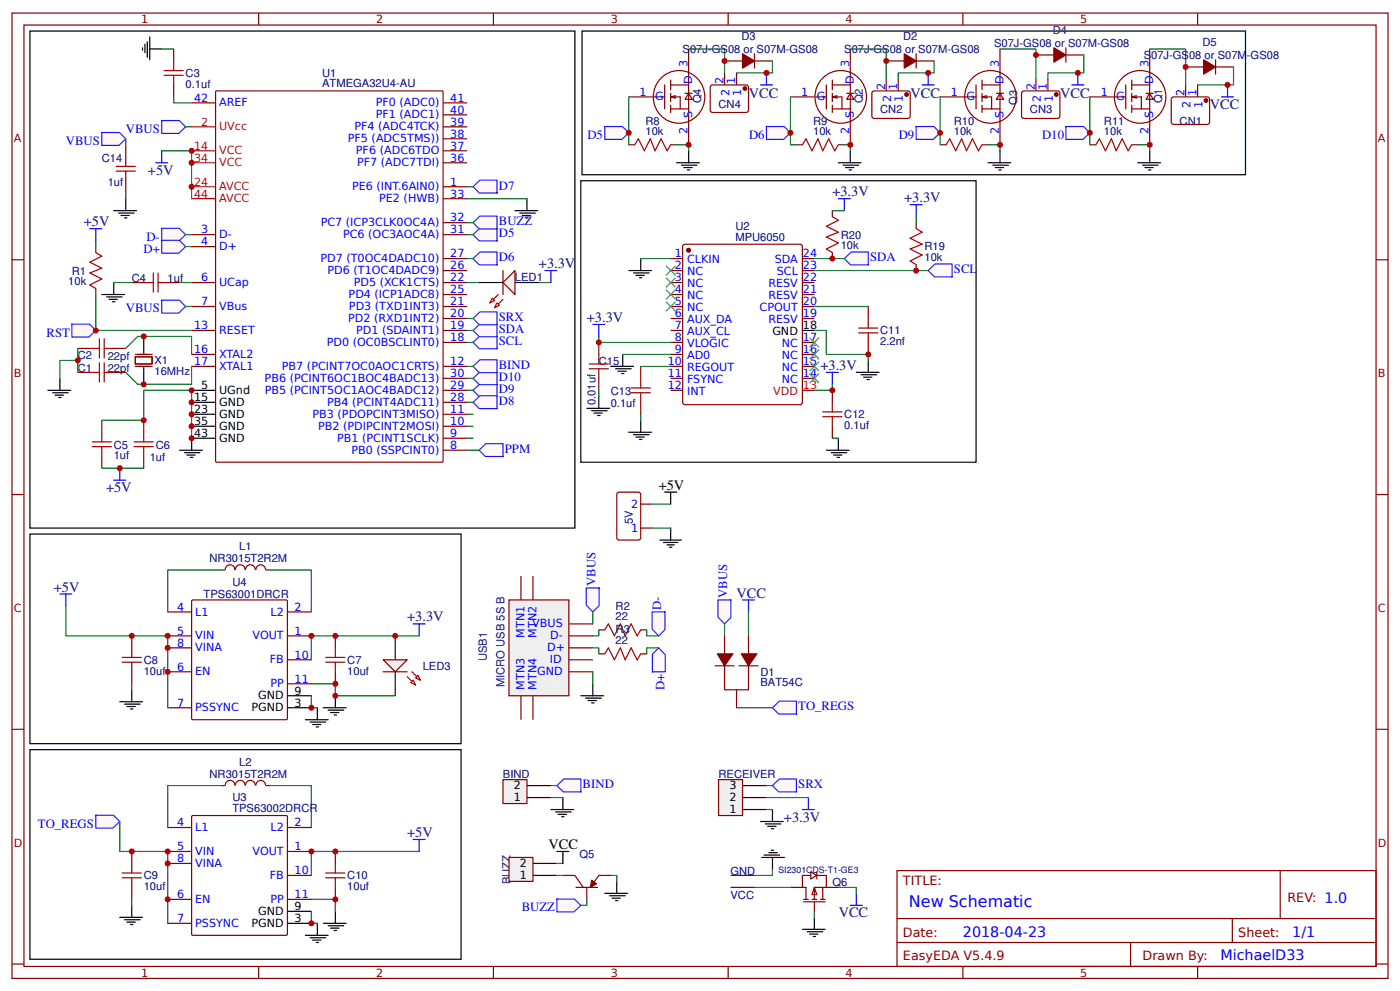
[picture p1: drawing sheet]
<svg xmlns="http://www.w3.org/2000/svg" width="309mm" height="219mm" viewBox="0 0 309 219" stroke-linecap="round" stroke-linejoin="round" font-family="sans-serif">
<g fill="none" stroke="#800" stroke-width=".26">
<path d="M2.6 2.9h304.1v213.2h-304.1zM5.3 5.5h298.7v208h-298.7zM57.1 2.9v2.6M109 2.9v2.6M160.9 2.9v2.6M212.7 2.9v2.6M264.6 2.9v2.6M42.3 22.7h5.3M47.7 20.2l.2-.1h49.7l.3 .1v81.6l-.1 .3h-49.9l-.2-.1zM97.9 22.7h5.3M97.9 36h5.3M97.9 33.3h5.3"/>
<path d="M97.9 30.7h5.3M97.9 28h5.3M97.9 25.4h5.3M2.6 57.4h2.7M21.2 54.5v1.3M42.3 54.5h5.3M42.3 51.8h5.3M97.9 51.8h5.3M97.9 41.2h5.3M97.9 57.1h5.3M97.9 59.8h5.3M97.9 49.2h5.3"/>
<path d="M97.9 43.9h5.3M304 57.4h2.7M17.2 77h2.6M21.2 63.7v1.4M25.1 77h2.7M42.3 78.3h5.3M42.3 67.7h5.3M42.3 62.4h5.3M42.3 73h5.3M97.9 67.7h5.3M97.9 62.4h5.3M97.9 73h5.3"/>
<path d="M97.9 65.1h5.3M97.9 70.4h5.3M97.9 75.6h5.3M17.2 82.3h2.6M25.1 82.3h2.7M42.3 80.9h5.3M97.9 80.9h5.3M97.9 83.6h5.3M97.9 86.2h5.3M97.9 88.9h5.3M97.9 91.5h5.3M97.9 94.2h5.3"/>
<path d="M97.9 96.8h5.3M97.9 99.5h5.3M2.6 109.2h2.7M304 109.2h2.7M2.6 161.1h2.7M304 161.1h2.7M198.2 192.3h105.8v21.2h-105.8zM282.8 192.3v10.6M2.6 213h2.7M57.1 213.5v2.6M109 213.5v2.6M160.9 213.5v2.6"/>
<path d="M198.2 202.9h105.8M198.2 208.2h105.8M212.7 213.5v2.6M249.8 208.2v5.3M264.6 213.5v2.6M272.3 202.9v5.3M304 213h2.7"/>
</g>
<path d="M42.3 36h5.3M42.3 33.3h5.3M42.3 28h5.3M42.3 43.9h5.3M42.3 41.2h5.3" fill="none" stroke="#f00" stroke-width=".26"/>
<path d="M42.3 86.2h5.3M42.3 96.8h5.3M42.3 94.2h5.3M42.3 88.9h5.3M42.3 91.5h5.3" fill="none" stroke="#000" stroke-width=".26"/>
<path d="M21.2 55.8l1.3 .8-2.7 1.3 2.7 1.3-2.7 1.1 2.7 1.3-2.7 1.3 1.4 .8M19.8 77h2.2M22 74.9v4.2M23 74.9v4.2M23 77h2.1M19.8 82.3h2.2M22 80.1v4.3M23 82.3h2.1M23 80.1v4.3" fill="none" stroke="#a00000" stroke-width=".26"/>
<path d="M15.8 71.6h4l1.4 1.4-1.6 1.5h-3.7z" fill="#fff7f8" stroke="#430aff" stroke-width=".26"/>
<path d="M35.7 10.8h2.7M35.7 33.3h6.6v10.6M38.4 21.4v1.3h3.9M21.2 53.2v1.3M17.2 77v2.6h-4v4M21.2 65.1v7.9h21.1M25.1 62.4h4M27.8 77l2.6-2.7h11.9v4M39.7 62.4h2.6M22.5 92.8h9.2v-6.6h10.6v10.6M42.3 80.9v4h-11.9l-2.6-2.6" fill="none" stroke="#080" stroke-width=".26"/>
<g fill="none" stroke="#000" stroke-width=".26">
<path d="M31.5 10.6v.5M32 9.8v1.8M32.5 9.2v3.5M33.1 10.8h2.6M33.1 8.2v5M22.5 65.1h5M23.5 65.6h3.5M24.1 66.1h1.8M24.9 66.6h.5M25.1 62.4v2.7M10.6 86.2h5M11.6 86.8h3.5"/>
<path d="M12.2 87.3h1.8M13 87.8h.5M13.2 83.6v2.6M39.7 99.5h5M40.7 100h3.5M42.3 96.8v2.7M41.3 100.5h1.8M42.1 101h.5"/>
</g>
<path d="M36.2 16.6h4.3M36.2 15.6h4.3M38.4 13.5v2.1M38.4 16.6v2.2M31.7 62.4h2.2M33.9 60.3v4.2M34.9 60.3v4.2M34.9 62.4h2.1" fill="none" stroke="#a00000" stroke-width=".26"/>
<path d="M38.4 10.8v2.7M38.4 18.8v2.6M29.1 62.4h2.6M37 62.4h2.7" fill="none" stroke="#800" stroke-width=".26"/>
<g fill="#fff7f8" stroke="#430aff" stroke-width=".26">
<path d="M35.7 50.4h3.9l1.4 1.4-1.5 1.5h-3.8z"/>
<path d="M35.7 53.1h3.9l1.4 1.4-1.5 1.4h-3.8z"/>
</g>
<path d="M41 54.5h1.3M41 51.8h1.3" fill="none" stroke="#080" stroke-width=".26"/>
<g fill="#fff7f8" stroke="#430aff" stroke-width=".26">
<path d="M104.5 86.2l1.5-1.4h3.8l.1 2.8h-4z"/>
<path d="M104.5 83.6l1.5-1.5h3.8l.1 2.9h-4z"/>
<path d="M104.5 80.9l1.5-1.4h3.8l.1 2.8h-4z"/>
<path d="M104.5 75.6l1.5-1.4h3.8l.1 2.8h-4z"/>
<path d="M104.5 73l1.5-1.5h3.8l.1 2.9h-4z"/>
<path d="M104.5 70.4l1.5-1.5h3.8l.1 2.8h-4z"/>
<path d="M104.5 57.1l1.5-1.4h3.8l.1 2.8h-4z"/>
<path d="M104.5 51.8l1.5-1.4h3.8l.1 2.8h-4z"/>
</g>
<g fill="none" stroke="#080" stroke-width=".26">
<path d="M103.2 57.1h1.3M103.2 51.8h1.3M103.2 41.2h1.3M103.2 62.4h2.6M103.2 70.4h1.3M103.2 73h1.3M103.2 75.6h1.3M119.1 62.4h2.6M103.2 80.9h1.3M103.2 83.6h1.3M103.2 86.2h1.3M103.2 88.9h1.3"/>
<path d="M103.2 91.5h1.3M103.2 94.2h1.3M103.2 96.8h1.3M22.5 103.4h9.2"/>
</g>
<path d="M20.4 97.6h4.2M20.4 98.7h4.2M22.5 95.5v2.1M22.5 98.7v2.1M29.6 97.6h4.3M29.6 98.7h4.3M31.7 95.5v2.1M31.7 98.7v2.1" fill="none" stroke="#a00000" stroke-width=".26"/>
<path d="M22.5 92.8v2.7M31.7 92.8v2.7M22.5 100.8v2.6M31.7 100.8v2.6" fill="none" stroke="#800" stroke-width=".26"/>
<path d="M35.7 66.3h3.9l1.4 1.4-1.5 1.5h-3.8z" fill="#fff7f8" stroke="#430aff" stroke-width=".26"/>
<path d="M41 67.7h1.3" fill="none" stroke="#080" stroke-width=".26"/>
<path d="M35.7 26.6h3.9l1.4 1.4-1.5 1.5h-3.8z" fill="#fff7f8" stroke="#430aff" stroke-width=".26"/>
<path d="M41 28h1.3" fill="none" stroke="#080" stroke-width=".26"/>
<path d="M25.7 36.8h4.2M25.7 37.8h4.2M27.8 34.6v2.2M27.8 37.8v2.1" fill="none" stroke="#a00000" stroke-width=".26"/>
<path d="M27.8 32v2.6M27.8 39.9v2.7" fill="none" stroke="#800" stroke-width=".26"/>
<path d="M22.4 29.3h4l1.4 1.4-1.5 1.4h-3.8z" fill="#fff7f8" stroke="#430aff" stroke-width=".26"/>
<g fill="none" stroke="#000" stroke-width=".26">
<path d="M6.6 6.9h120.4v109.8h-120.4zM25.1 46.5h5.1M26.2 47.1h3.4M26.7 47.6h1.9M27.5 48.1h.5M27.8 43.9v2.6M113.8 46.5h5M114.8 47.1h3.5M115.4 47.6h1.8M116.2 48.1h.5M116.4 43.9v2.6M31.7 74.3v3.7"/>
<path d="M31.7 81.2v3.7"/>
</g>
<path d="M27.8 30.7v1.3M27.8 42.6v1.3M103.2 43.9h13.2" fill="none" stroke="#080" stroke-width=".26"/>
<path d="M29.9 78.8h3.7v1.6h-3.7zM29.9 78.3h3.7M29.9 80.9h3.7" fill="none" stroke="#800" stroke-width=".26"/>
<path d="M104.5 41.2l1.5-1.4h3.8l.1 2.8h-4z" fill="#fff7f8" stroke="#430aff" stroke-width=".26"/>
<circle cx="152.1" cy="55.3" r=".4" fill="#800" stroke="#800" stroke-width=".26"/>
<g fill="none" stroke="#800" stroke-width=".26">
<path d="M148.2 57.1h2.6M148.2 59.8h2.6M151.1 54l25.6-.1 .5 .3 .1 34.7-.3 .4-25.7 .1-.4-.3-.1-34.6zM177.3 57.1h2.6M177.3 59.8h2.6M148.2 62.4h2.6M148.2 65.1h2.6M148.2 67.7h2.6M148.2 70.4h2.6M148.2 73h2.6M148.2 75.6h2.6M148.2 78.3h2.6"/>
<path d="M177.3 62.4h2.6M177.3 65.1h2.6M177.3 67.7h2.6M177.3 70.4h2.6M177.3 75.6h2.6M177.3 78.3h2.6M148.2 80.9h2.6M148.2 83.6h2.6M148.2 86.2h2.6M177.3 80.9h2.6M177.3 83.6h2.6"/>
</g>
<path d="M177.3 86.2h2.6" fill="none" stroke="#f00" stroke-width=".26"/>
<path d="M177.3 73h2.6" fill="none" stroke="#000" stroke-width=".26"/>
<path d="M178.9 79.9l2.1 2.1zM181 79.9l-2.1 2.1z" fill="#000" stroke="#3c3" stroke-width=".26"/>
<g fill="#fff7f8" stroke="#430aff" stroke-width=".26">
<path d="M186.5 57.1l1.6-1.4h3.7l.1 2.8h-4z"/>
<path d="M205.1 59.8l1.5-1.5h3.7l.1 2.9h-4z"/>
</g>
<g fill="none" stroke="#a00000" stroke-width=".26">
<path d="M183.9 47.9l1.3 .8-2.6 1.3 2.6 1.3-2.6 1.1 2.6 1.3-2.6 1.3 1.3 .8M202.4 50.5l1.3 .8-2.6 1.3 2.6 1.3-2.6 1.1 2.6 1.3-2.6 1.4 1.3 .7M132.3 78.3v2.1M189.7 73.5h4.2M189.7 72.5h4.2M191.8 70.4v2.1M191.8 73.5v2.1M130.2 81.5h4.2M130.2 80.4h4.2M132.3 81.5v2.1M139.4 85.7h4.3M139.4 86.8h4.3"/>
<path d="M141.6 83.6v2.1M141.6 86.8v2.1M181.8 92h4.2M181.8 91h4.2M183.9 88.9v2.1M183.9 92v2.2M27 146.3h4.2M27 145.2h4.2M29.1 143.1v2.1M29.1 146.3v2.1M72 146.3h4.2M72 145.2h4.2"/>
<path d="M74.1 143.1v2.1M74.1 146.3v2.1"/>
</g>
<g fill="none" stroke="#800" stroke-width=".26">
<path d="M183.9 46.5v1.4M183.9 55.8v1.3M202.4 49.2v1.3M202.4 58.4v1.4M132.3 75.6v2.7M191.8 67.7v2.7M191.8 75.6v2.7M132.3 83.6v2.6M141.6 80.9v2.7M141.6 88.9v2.6M183.9 86.2v2.7M183.9 94.2v2.6"/>
<path d="M37 135.2h5.3M42.4 132.7l.2-.2h20.6l.3 .2v26l-.1 .3h-20.8l-.2-.1zM48.9 125.9h.8M49.8 125.9a1.06 1.06 0 0 1 1-1.1 1.06 1.06 0 0 1 1.1 1.1M52 125.9a1.06 1.06 0 0 1 1.1-1.1 1.06 1.06 0 0 1 1 1.1M54.3 125.9a1.06 1.06 0 0 1 1-1.1 1.06 1.06 0 0 1 1.1 1.1M56.5 125.9a1.06 1.06 0 0 1 1.1-1.1 1.06 1.06 0 0 1 1.1 1.1M58.7 125.9h.8M63.5 135.2h5.3M29.1 140.5v2.6M29.1 148.4v2.7M37 140.5h5.3"/>
<path d="M37 148.4h5.3M37 156.3h5.3M37 143.1h5.3M63.5 140.5h5.3M63.5 145.8h5.3M63.5 151.1h5.3M74.1 140.5v2.6M74.1 148.4v2.7"/>
</g>
<g fill="none" stroke="#000" stroke-width=".26">
<path d="M128.3 39.9h87.3v62.2h-87.3zM138.9 59.8h5M141.6 57.1v2.7M137.6 78.3v2.6M140 60.3h3.4M140.5 60.8h1.8M141.3 61.4h.5M191.8 79.6v2.7M129.6 90.2h5.1M130.7 90.7h3.4M131.2 91.3h1.9M132 91.8h.6"/>
<path d="M132.3 87.6v2.6M134.9 80.9h5.1M136 81.5h3.4M136.5 82h1.9M137.3 82.5h.5M138.9 95.5h5M140 96h3.4M140.5 96.5h1.8M141.3 97.1h.5M141.6 92.8v2.7M182.6 99.5h5M183.6 100h3.5"/>
<path d="M185.2 96.8v2.7M189.2 82.3h5M190.2 82.8h3.5M190.8 83.3h1.8M191.6 83.8h.5M6.6 118h95.3v46.3h-95.3zM184.1 100.5h1.9M184.9 101h.6M26.5 155h5M27.5 155.5h3.5M28 156.1h1.9M28.8 156.6h.6"/>
<path d="M29.1 152.4v2.6M63.5 156.3h5.3M63.5 153.7h5.3M67.5 159h5M68.5 159.5h3.5M70.1 156.3v2.7M71.4 156.3h5.1M72.5 156.9h3.4M73 157.4h1.9M73.8 157.9h.5M74.1 153.7v2.6M87.3 140.5v5.3"/>
<path d="M87.3 148.4v5.3M69.1 160h1.8M69.8 160.6h.6"/>
</g>
<g fill="none" stroke="#080" stroke-width=".26">
<path d="M141.6 57.1h6.6M179.9 57.1h6.6M179.9 59.8h25.2M183.9 46.5h2.6M202.4 47.9v1.3M132.3 74.3v1.3h15.9M137.6 78.3h10.6M179.9 73h2.7v5.3h9.2v1.3M179.9 67.7h11.9M132.3 86.2v1.4M141.6 80.9h6.6M141.6 91.5v1.3"/>
<path d="M183.9 84.9v1.3h-4M183.9 96.8h1.3M48.9 125.9h-11.9v9.3M59.5 125.9h9.3v9.3M29.1 140.5h7.9v15.8M29.1 151.1v1.3M68.8 153.7v2.6h1.3M68.8 151.1h5.3v2.6h13.2M92.6 140.5h-23.8v5.3"/>
</g>
<path d="M185.2 43.9h2.7M186.5 43.9v2.6M201.1 45.2h2.6M202.4 45.2v2.7M131 71.7h2.6M132.3 71.7v2.6M182.6 82.3h2.6M183.9 82.3v2.6M91.3 137.8h2.6M92.6 137.8v2.7" fill="none" stroke="#00f" stroke-width=".26"/>
<g fill="#000" stroke="#3c3" stroke-width=".26">
<path d="M147.1 58.7l2.1 2.1zM149.2 58.7l-2.1 2.1z"/>
<path d="M147.1 61.4l2.1 2.1zM149.2 61.4l-2.1 2.1z"/>
<path d="M147.1 64l2.1 2.1zM149.2 64l-2.1 2.1z"/>
<path d="M147.1 66.6l2.1 2.2zM147.1 68.8l2.1-2.2z"/>
<path d="M178.9 77.2l2.1 2.1zM181 77.2l-2.1 2.1z"/>
<path d="M178.9 74.6l2.1 2.1zM178.9 76.7l2.1-2.1z"/>
<path d="M178.9 82.5l2.1 2.1zM181 82.5l-2.1 2.1z"/>
</g>
<path d="M84.7 145.8h5.3l-2.7 2.6z" fill="#efefef" stroke="#800" stroke-width=".26"/>
<path d="M90 149.5l1.8 1.8M91 148.4l1.9 1.9" fill="none" stroke="#f00" stroke-width=".26"/>
<g fill="#efefef" stroke="#f00" stroke-width=".26">
<path d="M91.3 150.3l.5 1-1-.5z"/>
<path d="M91.8 149.7l.5-.5 .6 1.1z"/>
</g>
<g fill="none" stroke="#800" stroke-width=".26">
<path d="M84.7 148.4h5.3M51.9 173.5a1.06 1.06 0 0 0-1.1-1.1 1.06 1.06 0 0 0-1 1.1h-.9M52 173.5a1.06 1.06 0 0 1 1.1-1.1 1.06 1.06 0 0 1 1 1.1M54.3 173.5a1.06 1.06 0 0 1 1-1.1 1.06 1.06 0 0 1 1.1 1.1M56.5 173.5a1.06 1.06 0 0 1 1.1-1.1 1.06 1.06 0 0 1 1.1 1.1M58.7 173.5h.8M29.1 188.1v2.6M29.1 196v2.7M37 188.1h5.3M37 182.8h5.3M37 198.7h5.3M37 190.7h5.3"/>
<path d="M42.4 180.3l.2-.1h20.6l.3 .1v26l-.1 .3h-20.8l-.2-.1zM63.5 188.1h5.3M63.5 182.8h5.3M63.5 198.7h5.3M63.5 193.4h5.3M74.1 188.1v2.6M74.1 196v2.7M37 204h5.3"/>
</g>
<path d="M14.6 133.9v6.6h14.5M48.9 173.5h-11.9v9.3M59.5 173.5h9.3v9.3M26.5 188.1h10.5v15.9M29.1 198.7v1.3M68.8 198.7h5.3v2.6M92.6 188.1h-23.8v5.3M68.8 201.3v2.7h1.3" fill="none" stroke="#080" stroke-width=".26"/>
<g fill="none" stroke="#000" stroke-width=".26">
<path d="M6.6 165.6h95.3v46.3h-95.3zM29.1 200v2.6M26.5 202.6h5M27.5 203.2h3.5M28 203.7h1.9M28.8 204.2h.6M63.5 204h5.3M63.5 201.3h5.3M67.5 206.6h5M68.5 207.1h3.5M69.1 207.7h1.8M69.8 208.2h.6"/>
<path d="M70.1 204v2.6M71.4 204h5.1M72.5 204.5h3.4M73 205h1.9M73.8 205.6h.5M74.1 201.3v2.7"/>
</g>
<path d="M27 193.9h4.2M27 192.9h4.2M29.1 190.7v2.2M29.1 193.9v2.1M72 193.9h4.2M72 192.9h4.2M74.1 190.7v2.2M74.1 193.9v2.1" fill="none" stroke="#a00000" stroke-width=".26"/>
<path d="M13.2 131.2h2.7M14.6 131.2v2.7M91.3 185.4h2.6M92.6 185.4v2.7" fill="none" stroke="#00f" stroke-width=".26"/>
<path d="M112.4 132.5h13.3v21.2h-13.3z" fill="#efefef" stroke="#800" stroke-width=".26"/>
<path d="M115.1 127.2v5.3M117.7 127.2v5.3M125.7 137.8h5.3M115.1 153.7v5.3M117.7 153.7v5.3M125.7 148.4h5.3M125.7 140.5h5.3M125.7 143.1h5.3M125.7 145.8h5.3" fill="none" stroke="#800" stroke-width=".26"/>
<path d="M131 135.2v2.6M132.3 139.1v1.4h-1.3M131 143.1h1.3v1.3M131 148.4v2.7" fill="none" stroke="#080" stroke-width=".26"/>
<path d="M128.3 153.7h5M129.4 154.2h3.4M129.9 154.8h1.9M130.7 155.3h.5M131 151.1v2.6" fill="none" stroke="#000" stroke-width=".26"/>
<g fill="#fff7f8" stroke="#430aff" stroke-width=".26">
<path d="M144.1 144.5l1.4-1.4 1.5 1.5v3.8l-2.9 .1z"/>
<path d="M144.1 135.2l2.8-.1v4l-1.4 1.4-1.4-1.6z"/>
</g>
<path d="M142.9 139.1v1.4h2.6M145.5 143.1h-2.6v1.3" fill="none" stroke="#080" stroke-width=".26"/>
<g fill="#fff7f8" stroke="#430aff" stroke-width=".26">
<path d="M129.5 129.9l2.9-.1v4l-1.4 1.4-1.5-1.5z"/>
<path d="M123 198.6h3.9l1.4 1.4-1.5 1.5h-3.8z"/>
</g>
<path d="M133.6 197.4h5M134.7 197.9h3.4M135.2 198.4h1.9M136 198.9h.5M136.3 194.7v2.7" fill="none" stroke="#000" stroke-width=".26"/>
<path d="M112.4 189.4h5.3v5.3h-5.3z" fill="#efefef" stroke="#800" stroke-width=".26"/>
<path d="M117.7 193.4h5.3M117.7 190.7h5.3" fill="none" stroke="#000" stroke-width=".26"/>
<path d="M123 193.4h1.4M123 190.7h1.4M129.6 198.7v1.3h-1.3M134.9 193.4h1.4v1.3" fill="none" stroke="#080" stroke-width=".26"/>
<path d="M158.7 172.2h5.3v8h-5.3z" fill="#efefef" stroke="#800" stroke-width=".26"/>
<path d="M164 173.5h5.3M164 178.8h5.3M164 176.2h5.3M170.7 178.8v2.7M168 181.5h5M169.1 182h3.4M169.6 182.5h1.8M170.4 183.1h.5" fill="none" stroke="#000" stroke-width=".26"/>
<path d="M177.3 178.8h2.6M178.6 176.2v2.6" fill="none" stroke="#00f" stroke-width=".26"/>
<path d="M169.3 178.8h1.4M169.3 176.2h9.3M169.3 173.5h1.4" fill="none" stroke="#080" stroke-width=".26"/>
<path d="M111.1 172.2h5.3v5.3h-5.3z" fill="#efefef" stroke="#800" stroke-width=".26"/>
<path d="M116.4 176.2h5.3M116.4 173.5h5.3M121.7 178.8h5M122.8 179.4h3.4M123.3 179.9h1.8M124.4 176.2v2.6M124.1 180.4h.5" fill="none" stroke="#000" stroke-width=".26"/>
<path d="M121.7 176.2h2.7" fill="none" stroke="#080" stroke-width=".26"/>
<path d="M123 173.5l1.6-1.4h3.7l.1 2.8h-4z" fill="#fff7f8" stroke="#430aff" stroke-width=".26"/>
<path d="M121.7 173.5h1.3" fill="none" stroke="#080" stroke-width=".26"/>
<path d="M128.6 6.9h146.6v31.7h-146.6z" fill="none" stroke="#000" stroke-width=".26"/>
<g fill="none" stroke="#800" stroke-width=".26">
<path d="M146 17.3a5.7 5.7 0 0 1 8.1 .1 5.7 5.7 0 0 1 0 8 5.7 5.7 0 0 1-8.1 .1 5.9 5.9 0 0 1 0-8.2zM146.8 18.8v5.3M148.2 17.7v2.1M148.2 18.8h3.9M152.1 10.8v21.2M181.7 17.3a5.7 5.7 0 0 1 8.1 .1 5.7 5.7 0 0 1 0 8 5.7 5.7 0 0 1-8.1 .1 5.9 5.9 0 0 1 0-8.2zM182.6 18.8v5.3M183.9 18.8h4M183.9 17.7v2.1M187.9 10.8v21.2M214.8 17.3a5.7 5.7 0 0 1 8 .1 5.7 5.7 0 0 1 0 8 5.7 5.7 0 0 1-8 .1 5.9 5.9 0 0 1 0-8.2zM215.6 18.8v5.3"/>
<path d="M217 18.8h3.9M217 17.7v2.1M220.9 10.8v21.2M247.9 17.3a5.7 5.7 0 0 1 8 .1 5.7 5.7 0 0 1 0 8 5.7 5.7 0 0 1-8 .1 5.9 5.9 0 0 1 0-8.2zM248.7 18.8v5.3M250 18.8h4M250 17.7v2.1M254 10.8v21.2M138.9 21.4h5.3M144.5 21.4h2.3M148.2 20.6v1.9M148.2 23.3v1.5"/>
<path d="M148.2 24.1h3.9M149.2 21.7l-1-.3h2.1v2.7M149.2 21.1l-1 .3M151.3 20.6h1.6M152.1 20.6l.8 1.3h-1.6zM174.6 21.4h5.3M180.2 21.4h2.4M183.9 24.1h4M183.9 20.6v1.9M183.9 23.3v1.5M184.9 21.7l-1-.3h2.1v2.7M184.9 21.1l-1 .3"/>
<path d="M187.1 20.6h1.5M187.9 20.6l.7 1.3h-1.5zM207.7 21.4h5.3M213.3 21.4h2.3M217 24.1h3.9M217 20.6v1.9M217 23.3v1.5M218 21.7l-1-.3h2.1v2.7M218 21.1l-1 .3M220.1 20.6h1.6M220.9 20.6l.8 1.3h-1.6zM240.8 21.4h5.3"/>
<path d="M246.3 21.4h2.4M250 24.1h4M250 20.6v1.9M250 23.3v1.5M251.1 21.7l-1.1-.3h2.1v2.7M251.1 21.1l-1.1 .3M253.2 20.6h1.6M254 20.6l.8 1.3h-1.6z"/>
</g>
<g fill="#fff7f8" stroke="#430aff" stroke-width=".26">
<path d="M133.5 28h4l1.4 1.3-1.5 1.5h-3.8z"/>
<path d="M169.3 28h3.9l1.4 1.3-1.5 1.5h-3.8z"/>
</g>
<path d="M209 32l.8-1.3 1.3 2.6 1.4-2.6 1 2.6 1.3-2.6 1.4 2.6 .8-1.3" fill="none" stroke="#a00000" stroke-width=".26"/>
<path d="M207.7 32h1.3M217 32h1.3" fill="none" stroke="#800" stroke-width=".26"/>
<path d="M202.3 28h4l1.4 1.3-1.5 1.5h-3.8z" fill="#fff7f8" stroke="#430aff" stroke-width=".26"/>
<path d="M140.2 32l.8-1.3 1.3 2.6 1.4-2.6 1 2.6 1.3-2.6 1.4 2.6 .8-1.3M177.3 32l.8-1.3 1.3 2.6 1.3-2.6 1.1 2.6 1.3-2.6 1.3 2.6 .8-1.3M242.1 32l.8-1.3 1.3 2.6 1.3-2.6 1.1 2.6 1.3-2.6 1.3 2.6 .8-1.3" fill="none" stroke="#a00000" stroke-width=".26"/>
<path d="M138.9 32h1.3M148.2 32h1.3M175.9 32h1.4M185.2 32h1.3M240.8 32h1.3M250 32h1.4" fill="none" stroke="#800" stroke-width=".26"/>
<g fill="none" stroke="#000" stroke-width=".26">
<path d="M149.5 36h5M150.5 36.5h3.5M151.1 37h1.8M151.9 37.5h.5M152.1 33.3v2.7M185.2 36h5M186.3 36.5h3.4M186.8 37h1.8M187.6 37.5h.5M187.9 33.3v2.7M218.3 36h5M219.3 36.5h3.5"/>
<path d="M219.9 37h1.8M220.7 37.5h.5M220.9 33.3v2.7M251.4 36h5M252.4 36.5h3.5M252.9 37h1.9M253.7 37.5h.6M254 33.3v2.7"/>
</g>
<path d="M138.9 21.4v10.6M149.5 32h2.6v1.3M174.6 21.4v10.6h1.3M186.5 32h1.4v1.3M207.7 21.4v10.6M218.3 32h2.6v1.3M240.8 21.4v10.6M251.4 32h2.6v1.3" fill="none" stroke="#080" stroke-width=".26"/>
<path d="M235.4 28h4l1.4 1.3-1.6 1.5h-3.7z" fill="#fff7f8" stroke="#430aff" stroke-width=".26"/>
<path d="M168 18.8h2.7M169.3 16.1v2.7M203.7 18.8h2.7M205.1 16.1v2.7M236.8 18.8h2.6M238.1 16.1v2.7M271.2 18.8v2.6M269.9 21.4h2.6" fill="none" stroke="#00f" stroke-width=".26"/>
<path d="M157.2 18.8h7.9l.3 .5-.1 5.3-.5 .2h-7.6l-.3-.5v-5zM160.1 16.1v2.7M162.7 16.1v2.7M195.8 17.4v2.7M198.4 17.4v2.7M228.9 17.4v2.7M231.5 17.4v2.7M261.9 18.8v2.6M264.6 18.8v2.6M192.7 20.3l.4-.2 7.7 .1 .3 .4-.1 5.3-.4 .3-7.7-.1-.3-.5zM225.8 20.3l.4-.2 7.7 .1 .3 .4-.1 5.3-.5 .3-7.6-.1-.3-.5zM258.8 21.7l.5-.3 7.7 .1 .2 .4v5.3l-.5 .3-7.7-.1-.2-.4z" fill="none" stroke="#800" stroke-width=".26"/>
<g fill="#800" stroke="#800" stroke-width=".26">
<circle cx="164.6" cy="19.6" r=".4"/>
<circle cx="200.3" cy="20.9" r=".4"/>
<circle cx="233.4" cy="20.9" r=".4"/>
<circle cx="266.4" cy="22.2" r=".4"/>
</g>
<path d="M152.1 10.8h8v5.3M170.7 13.5v2.6h-8M187.9 10.8h7.9v6.6M206.4 13.5v2.6h-8v1.3M220.9 10.8h8v6.6M239.4 12.1v4h-7.9v1.3M254 10.8h7.9v8M272.5 14.8v4h-7.9" fill="none" stroke="#080" stroke-width=".26"/>
<path d="M170.7 156.3l1.5-1.4h3.7l.1 2.8h-4z" fill="#fff7f8" stroke="#430aff" stroke-width=".26"/>
<path d="M162.7 156.3h8" fill="none" stroke="#080" stroke-width=".26"/>
<path d="M164 132.5h2.7M165.4 132.5v2.7" fill="none" stroke="#00f" stroke-width=".26"/>
<path d="M158.6 132.5h2.9v3.9l-1.4 1.4-1.5-1.5z" fill="#fff7f8" stroke="#430aff" stroke-width=".26"/>
<path d="M160.1 137.8v2.7M165.4 135.2v5.3" fill="none" stroke="#080" stroke-width=".26"/>
<path d="M158 147.1h4.2M160.1 147.1v5.3h5.3v-5.3M160.1 140.5v3.9M162.7 152.4v3.9M163.2 147.1h4.3M165.4 140.5v3.9M124.4 193.4h2.6l1.9 2.6M127.3 196h4.7M129.6 196v2.7M134.9 193.4h-2.6l-1.3 1.8" fill="none" stroke="#800" stroke-width=".26"/>
<g fill="#800" stroke="#800" stroke-width=".26">
<path d="M163.8 144.4h3.4l-1.8 2.7z"/>
<path d="M158.5 144.4h3.4l-1.8 2.7z"/>
<path d="M130.7 194.4l1.1 .8-1.4 .8z"/>
</g>
<path d="M105.8 62.4h5.3M113.8 62.4h5.3" fill="none" stroke="#000" stroke-width=".26"/>
<path d="M111.1 62.4l2.7-2.6v5.3z" fill="#efefef" stroke="#800" stroke-width=".26"/>
<path d="M110.1 65.1l-1.9 1.8M111.1 66.1l-1.8 1.9" fill="none" stroke="#f00" stroke-width=".26"/>
<g fill="#efefef" stroke="#f00" stroke-width=".26">
<path d="M108.7 65.9l.6 .5-1.1 .5z"/>
<path d="M109.8 66.9l.5 .5-1 .6z"/>
</g>
<path d="M111.1 59.8v5.3" fill="none" stroke="#800" stroke-width=".26"/>
<path d="M21.1 180.1h4l1.4 1.4-1.6 1.4h-3.7z" fill="#fff7f8" stroke="#430aff" stroke-width=".26"/>
<path d="M17.2 79.6v2.7M26.5 181.5v6.6M170.7 192.1v1.3h-4" fill="none" stroke="#080" stroke-width=".26"/>
<path d="M120.4 59.8h2.6M121.7 59.8v2.6M187.9 200h2.6M189.2 197.4v2.6" fill="none" stroke="#00f" stroke-width=".26"/>
<path d="M168.3 189.4h5M168.8 188.9h3.4M169.9 188.4h1.8M170.4 187.8h.5M170.7 189.4v2.7" fill="none" stroke="#000" stroke-width=".26"/>
<g fill="#fff7f8" stroke="#430aff" stroke-width=".26">
<path d="M104.5 88.9l1.5-1.5h3.8l.1 2.9h-4z"/>
<path d="M104.5 49.2l1.5-1.5h3.8l.1 2.9h-4z"/>
</g>
<path d="M103.2 49.2h1.3" fill="none" stroke="#080" stroke-width=".26"/>
<path d="M105.8 99.5l1.6-1.5h3.7l.1 2.8h-4z" fill="#fff7f8" stroke="#430aff" stroke-width=".26"/>
<path d="M103.2 99.5h2.6" fill="none" stroke="#080" stroke-width=".26"/>
<path d="M133.6 139.1l.8-1.3 1.3 2.7 1.4-2.7 1 2.7 1.3-2.7 1.4 2.7 .8-1.4M133.6 144.4l.8-1.3 1.3 2.7 1.4-2.7 1 2.7 1.3-2.7 1.4 2.7 .8-1.4" fill="none" stroke="#a00000" stroke-width=".26"/>
<path d="M132.3 139.1h1.3M141.6 139.1h1.3M132.3 144.4h1.3M141.6 144.4h1.3" fill="none" stroke="#800" stroke-width=".26"/>
<path d="M34.4 36h2.6M35.7 33.3v2.7M19.8 50.5h2.7M21.2 50.5v2.7M25.1 106.1h2.7M26.5 103.4v2.7" fill="none" stroke="#00f" stroke-width=".26"/>
<path d="M170.7 173.5l1.5-1.4h3.7l.1 2.8h-4z" fill="#fff7f8" stroke="#430aff" stroke-width=".26"/>
<path d="M145.8 119.3h4.7M146.6 119.8h3.2M146.8 108.7h2.7M148.2 108.7v2.7M148.2 116.7v2.6M147.4 120.4h1.6M147.9 120.9h.5M123 188.1h2.7M124.4 188.1v2.6" fill="none" stroke="#000" stroke-width=".26"/>
<g fill="none" stroke="#800" stroke-width=".26">
<path d="M160.1 13.5h3.9M166.7 13.5h4M166.7 11.9v3.2M195.8 13.5h4M202.4 11.9v3.2M202.4 13.5h4M228.9 12.1h3.9M235.5 10.6v3.1M235.5 12.1h3.9M261.9 14.8h4M268.6 13.2v3.2M268.6 14.8h3.9"/>
<path d="M136.5 108.8l4.5-.1 .5 .3 .1 9.8-.3 .4-4.5 .1-.5-.3v-9.8zM141.6 116.7h2.6M141.6 111.4h2.6"/>
</g>
<g fill="#800" stroke="#800" stroke-width=".26">
<path d="M199.8 11.9l2.6 1.6-2.6 1.6z"/>
<path d="M164 11.9l2.7 1.6-2.7 1.6z"/>
<path d="M232.8 10.6l2.7 1.5-2.7 1.6z"/>
<path d="M265.9 13.2l2.7 1.6-2.7 1.6z"/>
</g>
<path d="M144.2 111.4h4M144.2 116.7h4" fill="none" stroke="#080" stroke-width=".26"/>
<path d="M179.9 196l.5 1.6h-1z" fill="#fefefe" stroke="#800" stroke-width=".26"/>
<g fill="none" stroke="#800" stroke-width=".26">
<path d="M161.4 196h5.3M161.4 193.4h5.3M174.6 196h2.7M177.5 199.2h4.8M177.5 198.7h1.1M179.1 192.6l1.3 .8-1.3 .8zM179.1 193.4h-1.8v2.6h.8v2.7M179.4 198.7h1M179.9 199.2v2.1M180.4 193.4h2.2v2.6M180.4 192.6v1.6M181.2 198.7h1.1"/>
<path d="M181.8 196v2.7M182.6 196h-2.7v2.7M182.6 196h2.6"/>
</g>
<path d="M166.7 196h7.9M185.2 196h4v1.4M179.9 201.3v1.3" fill="none" stroke="#080" stroke-width=".26"/>
<path d="M177.3 205.3h5M178.3 205.8h3.5M178.9 206.3h1.8M179.7 206.9h.5M179.9 202.6v2.7" fill="none" stroke="#000" stroke-width=".26"/>
<g fill="#c00">
<circle cx="261.9" cy="14.8" r=".66"/>
<circle cx="238.1" cy="16.1" r=".66"/>
<circle cx="160.1" cy="13.5" r=".66"/>
<circle cx="205.1" cy="16.1" r=".66"/>
<circle cx="195.8" cy="13.5" r=".66"/>
<circle cx="26.5" cy="103.4" r=".66"/>
<circle cx="21.2" cy="73" r=".66"/>
<circle cx="37" cy="190.7" r=".66"/>
<circle cx="37" cy="198.7" r=".66"/>
<circle cx="37" cy="188.1" r=".66"/>
<circle cx="68.8" cy="204" r=".66"/>
<circle cx="68.8" cy="188.1" r=".66"/>
<circle cx="74.1" cy="198.7" r=".66"/>
<circle cx="74.1" cy="188.1" r=".66"/>
<circle cx="29.1" cy="188.1" r=".66"/>
<circle cx="74.1" cy="153.7" r=".66"/>
<circle cx="29.1" cy="140.5" r=".66"/>
<circle cx="37" cy="148.4" r=".66"/>
<circle cx="37" cy="143.1" r=".66"/>
<circle cx="37" cy="140.5" r=".66"/>
<circle cx="68.8" cy="156.3" r=".66"/>
<circle cx="68.8" cy="140.5" r=".66"/>
<circle cx="74.1" cy="140.5" r=".66"/>
<circle cx="74.1" cy="151.1" r=".66"/>
<circle cx="87.3" cy="140.5" r=".66"/>
<circle cx="183.9" cy="57.1" r=".66"/>
<circle cx="132.3" cy="75.6" r=".66"/>
<circle cx="183.9" cy="86.2" r=".66"/>
<circle cx="191.8" cy="78.3" r=".66"/>
<circle cx="202.4" cy="59.8" r=".66"/>
<circle cx="42.3" cy="41.2" r=".66"/>
<circle cx="42.3" cy="36" r=".66"/>
<circle cx="42.3" cy="33.3" r=".66"/>
<circle cx="42.3" cy="96.8" r=".66"/>
<circle cx="42.3" cy="94.2" r=".66"/>
<circle cx="42.3" cy="91.5" r=".66"/>
<circle cx="42.3" cy="88.9" r=".66"/>
<circle cx="42.3" cy="86.2" r=".66"/>
<circle cx="31.8" cy="74.3" r=".66"/>
<circle cx="31.8" cy="84.9" r=".66"/>
<circle cx="31.8" cy="92.8" r=".66"/>
<circle cx="17.2" cy="79.6" r=".66"/>
<circle cx="152.1" cy="32" r=".66"/>
<circle cx="254" cy="32" r=".66"/>
<circle cx="220.9" cy="32" r=".66"/>
<circle cx="240.8" cy="29.3" r=".66"/>
<circle cx="207.7" cy="29.3" r=".66"/>
<circle cx="138.9" cy="29.3" r=".66"/>
<circle cx="187.9" cy="32" r=".66"/>
<circle cx="174.6" cy="29.3" r=".66"/>
<circle cx="169.3" cy="16.1" r=".66"/>
<circle cx="228.9" cy="12.1" r=".66"/>
<circle cx="271.2" cy="18.8" r=".66"/>
</g>
<text font-size="3.5" fill="#00f" x="200.8" y="200.3">New Schematic</text>
<g font-size="3.2" fill="#000080">
<text x="165.4" y="21.6">VCC</text>
<text x="201.2" y="21.6">VCC</text>
<text x="234.2" y="21.6">VCC</text>
<text x="267.3" y="24.1">VCC</text>
<text x="32.7" y="38.6">+5V</text>
<text x="183.9" y="43.3">+3.3V</text>
<text x="199.8" y="44.6">+3.3V</text>
<text x="18.5" y="49.9">+5V</text>
<text x="119.1" y="59.2">+3.3V</text>
<text x="129.7" y="71.1">+3.3V</text>
<text x="181.2" y="81.7">+3.3V</text>
<text x="23.4" y="108.7">+5V</text>
<text x="11.9" y="130.7">+5V</text>
<text x="90" y="137.2">+3.3V</text>
<text x="162.7" y="132">VCC</text>
<text x="90" y="184.9">+5V</text>
<text x="173.2" y="181.6">+3.3V</text>
<text x="185.3" y="202.7">VCC</text>
</g>
<g font-size="3.2">
<text x="145.5" y="108.2">+5V</text>
<text x="121.2" y="187.6">VCC</text>
</g>
<g font-size="3.2" fill="#00f">
<text x="212.7" y="206.9">2018-04-23</text>
<text x="285.5" y="206.9">1/1</text>
<text x="269.6" y="212.2">MichaelD33</text>
</g>
<g font-size="2.8" fill="#00f">
<text x="27.8" y="29.3">VBUS</text>
<text x="14.6" y="32">VBUS</text>
<text x="129.8" y="30.7">D5</text>
<text x="165.5" y="30.7">D6</text>
<text x="198.6" y="30.7">D9</text>
<text x="230.2" y="30.7">D10</text>
<text x="110.2" y="41.9">D7</text>
<text x="32.3" y="53.2">D-</text>
<text x="110.2" y="52.4">D5</text>
<text x="110.2" y="49.8">BUZZ</text>
<text x="31.7" y="55.8">D+</text>
<text x="110.2" y="57.7">D6</text>
<text x="192.2" y="57.7">SDA</text>
<text x="210.7" y="60.4">SCL</text>
<text x="27.8" y="69">VBUS</text>
<text x="110.2" y="70.9">SRX</text>
<text x="10.3" y="74.4">RST</text>
<text x="110.2" y="76.2">SCL</text>
<text x="110.2" y="73.6">SDA</text>
<text x="110.2" y="81.5">BIND</text>
<text x="110.2" y="86.8">D9</text>
<text x="110.2" y="84.2">D10</text>
<text x="110.2" y="89.5">D8</text>
<text x="111.5" y="100.1">PPM</text>
<text x="131.6" y="129.5" transform="rotate(-90 131.6 129.5)">VBUS</text>
<text x="146.1" y="134.8" transform="rotate(-90 146.1 134.8)">D-</text>
<text x="160.7" y="132.1" transform="rotate(-90 160.7 132.1)">VBUS</text>
<text x="146.8" y="152.4" transform="rotate(-90 146.8 152.4)">D+</text>
<text x="176.4" y="156.9">TO_REGS</text>
<text x="128.7" y="174.1">BIND</text>
<text x="176.4" y="174.1">SRX</text>
<text x="8.4" y="182.8">TO_REGS</text>
<text x="115.3" y="201.3">BUZZ</text>
</g>
<g font-size="2.8" fill="#800">
<text x="199.5" y="195.5">TITLE:</text>
<text x="284.4" y="199.2">REV: 1.0</text>
<text x="199.5" y="206.9">Date:</text>
<text x="273.6" y="206.9">Sheet:</text>
<text x="199.5" y="212.2">EasyEDA V5.4.9</text>
<text x="252.4" y="212.2">Drawn By:</text>
</g>
<g font-size="2.5" fill="#800">
<text x="31.2" y="5.1">1</text>
<text x="83.1" y="5.1">2</text>
<text x="134.9" y="5.1">3</text>
<text x="186.8" y="5.1">4</text>
<text x="238.7" y="5.1">5</text>
<text x="3" y="31.5">A</text>
<text x="304.4" y="31.5">A</text>
<text x="3" y="83.3">B</text>
<text x="304.4" y="83.3">B</text>
<text x="3" y="135.2">C</text>
<text x="304.4" y="135.2">C</text>
<text x="3" y="187">D</text>
<text x="304.4" y="187">D</text>
<text x="31.2" y="215.7">1</text>
<text x="83.1" y="215.7">2</text>
<text x="134.9" y="215.7">3</text>
<text x="186.8" y="215.7">4</text>
<text x="238.7" y="215.7">5</text>
</g>
<g font-size="2.5" fill="#000080">
<text x="150.8" y="11.7">S07J-GS08 or S07M-GS08</text>
<text x="163.8" y="8.8">D3</text>
<text x="186.5" y="11.7">S07J-GS08 or S07M-GS08</text>
<text x="199.5" y="8.8">D2</text>
<text x="219.6" y="10.4">S07J-GS08 or S07M-GS08</text>
<text x="232.6" y="7.5">D4</text>
<text x="265.7" y="10.1">D5</text>
<text x="41" y="17">C3</text>
<text x="71.2" y="16.9">U1</text>
<text x="252.7" y="13">S07J-GS08 or S07M-GS08</text>
<text x="41" y="19.3">0.1uf</text>
<text x="71.2" y="19.3">ATMEGA32U4-AU</text>
<text x="154.9" y="22.8" transform="rotate(-90 154.9 22.8)">Q4</text>
<text x="158.7" y="23.9">CN4</text>
<text x="190.6" y="22.8" transform="rotate(-90 190.6 22.8)">Q2</text>
<text x="224.7" y="23.1" transform="rotate(-90 224.7 23.1)">Q3</text>
<text x="256.7" y="22.8" transform="rotate(-90 256.7 22.8)">Q1</text>
<text x="142.6" y="29.9">10k</text>
<text x="142.6" y="27.6">R8</text>
<text x="179.7" y="29.9">10k</text>
<text x="179.7" y="27.6">R9</text>
<text x="194.5" y="24.9">CN2</text>
<text x="210.7" y="29.9">10k</text>
<text x="210.7" y="27.6">R10</text>
<text x="227.5" y="24.9">CN3</text>
<text x="243.9" y="29.9">10k</text>
<text x="243.9" y="27.6">R11</text>
<text x="260.6" y="27.6">CN1</text>
<text x="22.5" y="35.8">C14</text>
<text x="23.8" y="41.1">1uf</text>
<text x="162.5" y="53.2">MPU6050</text>
<text x="162.5" y="50.8">U2</text>
<text x="185.7" y="52.7">R20</text>
<text x="185.7" y="55.1">10k</text>
<text x="204.3" y="57.7">10k</text>
<text x="204.3" y="55.3">R19</text>
<text x="15.1" y="63">10k</text>
<text x="15.9" y="60.7">R1</text>
<text x="29.1" y="62.3">C4</text>
<text x="37" y="62.3">1uf</text>
<text x="113.8" y="62">LED1</text>
<text x="194.5" y="76.2">2.2nf</text>
<text x="194.5" y="73.9">C11</text>
<text x="17.2" y="82.1">C1</text>
<text x="17.2" y="79.2">C2</text>
<text x="23.8" y="82.1">22pf</text>
<text x="23.8" y="79.5">22pf</text>
<text x="34.1" y="82.9">16MHz</text>
<text x="34.1" y="80.5">X1</text>
<text x="132.3" y="80.5">C15</text>
<text x="131.6" y="89.5" transform="rotate(-90 131.6 89.5)">0.01uf</text>
<text x="134.9" y="89.8">0.1uf</text>
<text x="134.9" y="87.2">C13</text>
<text x="186.5" y="94.8">0.1uf</text>
<text x="186.5" y="92.4">C12</text>
<text x="25.1" y="101.4">1uf</text>
<text x="25.1" y="99.3">C5</text>
<text x="33.1" y="101.9">1uf</text>
<text x="34.4" y="99.3">C6</text>
<text x="139.8" y="115.7" transform="rotate(-90 139.8 115.7)">5V</text>
<text x="46.3" y="124.2">NR3015T2R2M</text>
<text x="52.9" y="121.5">L1</text>
<text x="51.3" y="129.4">U4</text>
<text x="45" y="132.1">TPS63001DRCR</text>
<text x="136" y="137">22</text>
<text x="136" y="134.6">R2</text>
<text x="136" y="142.3">22</text>
<text x="136" y="139.9">R3</text>
<text x="31.7" y="149">10uf</text>
<text x="31.8" y="146.6">C8</text>
<text x="76.7" y="149">10uf</text>
<text x="76.7" y="146.6">C7</text>
<text x="93.4" y="147.9">LED3</text>
<text x="107.6" y="146.1" transform="rotate(-90 107.6 146.1)">USB1</text>
<text x="168" y="149.3">D1</text>
<text x="111.4" y="151.8" transform="rotate(-90 111.4 151.8)">MICRO USB 5S B</text>
<text x="168" y="151.6">BAT54C</text>
<text x="46.3" y="171.8">NR3015T2R2M</text>
<text x="52.9" y="169.2">L2</text>
<text x="111.1" y="171.8">BIND</text>
<text x="158.7" y="171.8">RECEIVER</text>
<text x="51.3" y="179.4">TPS63002DRCR</text>
<text x="51.3" y="177">U3</text>
<text x="128" y="189.6">Q5</text>
<text x="31.7" y="196.6">10uf</text>
<text x="31.8" y="194.2">C9</text>
<text x="76.7" y="196.6">10uf</text>
<text x="76.7" y="194.2">C10</text>
<text x="112.8" y="195.3" transform="rotate(-90 112.8 195.3)">BUZZ</text>
<text x="161.4" y="193.2">GND</text>
<text x="183.9" y="195.6">Q6</text>
<text x="161.4" y="198.5">VCC</text>
</g>
<g font-size="2.5" fill="#00f">
<text x="151.9" y="14.8" transform="rotate(-90 151.9 14.8)">3</text>
<text x="187.6" y="14.8" transform="rotate(-90 187.6 14.8)">3</text>
<text x="220.7" y="14.8" transform="rotate(-90 220.7 14.8)">3</text>
<text x="253.7" y="14.8" transform="rotate(-90 253.7 14.8)">3</text>
<text x="42.9" y="22.5">42</text>
<text x="48.4" y="23.5">AREF</text>
<text x="83" y="23.5">PF0 (ADC0)</text>
<text x="99.5" y="22.5">41</text>
<text x="141.3" y="21.1">1</text>
<text x="144.7" y="22.2">G</text>
<text x="152.9" y="18.5" transform="rotate(-90 152.9 18.5)">D</text>
<text x="159.8" y="18.6" transform="rotate(-90 159.8 18.6)">2</text>
<text x="161.1" y="21.3" transform="rotate(-90 161.1 21.3)">2</text>
<text x="162.5" y="18.6" transform="rotate(-90 162.5 18.6)">1</text>
<text x="163.8" y="21.3" transform="rotate(-90 163.8 21.3)">1</text>
<text x="177" y="21.1">1</text>
<text x="180.4" y="22.2">G</text>
<text x="188.6" y="18.5" transform="rotate(-90 188.6 18.5)">D</text>
<text x="195.5" y="19.9" transform="rotate(-90 195.5 19.9)">2</text>
<text x="196.8" y="22.6" transform="rotate(-90 196.8 22.6)">2</text>
<text x="198.2" y="19.9" transform="rotate(-90 198.2 19.9)">1</text>
<text x="199.5" y="22.6" transform="rotate(-90 199.5 22.6)">1</text>
<text x="210.1" y="21.1">1</text>
<text x="213.5" y="22.2">G</text>
<text x="221.7" y="18.5" transform="rotate(-90 221.7 18.5)">D</text>
<text x="228.6" y="19.9" transform="rotate(-90 228.6 19.9)">2</text>
<text x="229.9" y="22.6" transform="rotate(-90 229.9 22.6)">2</text>
<text x="231.2" y="19.9" transform="rotate(-90 231.2 19.9)">1</text>
<text x="232.6" y="22.6" transform="rotate(-90 232.6 22.6)">1</text>
<text x="243.2" y="21.1">1</text>
<text x="246.6" y="22.2">G</text>
<text x="254.8" y="18.5" transform="rotate(-90 254.8 18.5)">D</text>
<text x="261.7" y="21.3" transform="rotate(-90 261.7 21.3)">2</text>
<text x="263" y="24" transform="rotate(-90 263 24)">2</text>
<text x="264.3" y="21.3" transform="rotate(-90 264.3 21.3)">1</text>
<text x="265.6" y="24" transform="rotate(-90 265.6 24)">1</text>
<text x="78.3" y="28.8">PF4 (ADC4TCK)</text>
<text x="83" y="26.2">PF1 (ADC1)</text>
<text x="99.5" y="27.8">39</text>
<text x="99.5" y="25.1">40</text>
<text x="151.9" y="29.6" transform="rotate(-90 151.9 29.6)">2</text>
<text x="152.9" y="26.2" transform="rotate(-90 152.9 26.2)">S</text>
<text x="187.6" y="29.6" transform="rotate(-90 187.6 29.6)">2</text>
<text x="188.6" y="26.2" transform="rotate(-90 188.6 26.2)">S</text>
<text x="220.7" y="29.6" transform="rotate(-90 220.7 29.6)">2</text>
<text x="221.7" y="26.2" transform="rotate(-90 221.7 26.2)">S</text>
<text x="253.7" y="29.6" transform="rotate(-90 253.7 29.6)">2</text>
<text x="254.8" y="26.2" transform="rotate(-90 254.8 26.2)">S</text>
<text x="76.8" y="31.5">PF5 (ADC5TMS))</text>
<text x="78.6" y="34.1">PF6 (ADC6TDO</text>
<text x="99.5" y="35.7">36</text>
<text x="99.5" y="33">37</text>
<text x="99.5" y="30.4">38</text>
<text x="78.9" y="36.8">PF7 (ADC7TDI)</text>
<text x="99.5" y="41">1</text>
<text x="77.8" y="42">PE6 (INT.6AIN0)</text>
<text x="83.8" y="44.7">PE2 (HWB)</text>
<text x="99.5" y="43.6">33</text>
<text x="44.5" y="51.6">3</text>
<text x="48.4" y="52.6">D-</text>
<text x="70.9" y="50">PC7 (ICP3CLK0OC4A)</text>
<text x="75.8" y="52.6">PC6 (OC3AOC4A)</text>
<text x="99.5" y="48.9">32</text>
<text x="99.5" y="51.6">31</text>
<text x="44.5" y="54.2">4</text>
<text x="48.4" y="55.3">D+</text>
<text x="70.8" y="57.9">PD7 (T0OC4DADC10)</text>
<text x="99.5" y="56.9">27</text>
<text x="99.5" y="59.5">26</text>
<text x="149.1" y="56.9">1</text>
<text x="149.1" y="59.5">2</text>
<text x="151.8" y="58.2">CLKIN</text>
<text x="171.2" y="58.2">SDA</text>
<text x="177.4" y="59.5">23</text>
<text x="177.4" y="56.9">24</text>
<text x="44.5" y="62.2">6</text>
<text x="48.4" y="63.2">UCap</text>
<text x="72.4" y="60.6">PD6 (T1OC4DADC9)</text>
<text x="77" y="65.9">PD4 (ICP1ADC8)</text>
<text x="78.2" y="63.2">PD5 (XCK1CTS)</text>
<text x="99.5" y="62.2">22</text>
<text x="99.5" y="64.8">25</text>
<text x="149.1" y="62.2">3</text>
<text x="149.1" y="64.8">4</text>
<text x="151.8" y="60.8">NC</text>
<text x="151.8" y="63.5">NC</text>
<text x="169.8" y="63.5">RESV</text>
<text x="171.6" y="60.8">SCL</text>
<text x="177.4" y="64.8">21</text>
<text x="177.4" y="62.2">22</text>
<text x="44.5" y="67.4">7</text>
<text x="48.4" y="68.5">VBus</text>
<text x="76.9" y="71.1">PD2 (RXD1INT2)</text>
<text x="77.1" y="68.5">PD3 (TXD1INT3)</text>
<text x="99.5" y="67.4">21</text>
<text x="99.5" y="70.1">20</text>
<text x="149.1" y="67.4">5</text>
<text x="149.1" y="70.1">6</text>
<text x="151.8" y="66.1">NC</text>
<text x="151.8" y="68.8">NC</text>
<text x="151.8" y="71.4">AUX_DA</text>
<text x="167.8" y="68.8">CPOUT</text>
<text x="169.8" y="71.4">RESV</text>
<text x="169.8" y="66.1">RESV</text>
<text x="177.4" y="67.4">20</text>
<text x="177.4" y="70.1">19</text>
<text x="42.9" y="72.7">13</text>
<text x="48.4" y="73.8">RESET</text>
<text x="72.2" y="76.4">PD0 (OC0BSCLINT0)</text>
<text x="78.7" y="73.8">PD1 (SDAINT1)</text>
<text x="99.5" y="72.7">19</text>
<text x="99.5" y="75.4">18</text>
<text x="149.1" y="72.7">7</text>
<text x="149.1" y="75.4">8</text>
<text x="151.8" y="74.1">AUX_CL</text>
<text x="151.8" y="76.7">VLOGIC</text>
<text x="172.7" y="76.7">NC</text>
<text x="177.4" y="75.4">17</text>
<text x="42.9" y="78">16</text>
<text x="42.9" y="80.7">17</text>
<text x="48.4" y="79.1">XTAL2</text>
<text x="48.4" y="81.7">XTAL1</text>
<text x="62.3" y="81.7">PB7 (PCINT7OC0AOC1CRTS)</text>
<text x="99.5" y="83.3">30</text>
<text x="99.5" y="80.7">12</text>
<text x="147.5" y="80.7">10</text>
<text x="147.5" y="83.3">11</text>
<text x="149.1" y="78">9</text>
<text x="151.8" y="79.3">AD0</text>
<text x="151.8" y="82">REGOUT</text>
<text x="172.7" y="82">NC</text>
<text x="172.7" y="79.3">NC</text>
<text x="177.4" y="83.3">14</text>
<text x="177.4" y="80.7">15</text>
<text x="177.4" y="78">16</text>
<text x="58.5" y="84.4">PB6 (PCINT6OC1BOC4BADC13)</text>
<text x="58.5" y="87">PB5 (PCINT5OC1AOC4BADC12)</text>
<text x="72.3" y="89.7">PB4 (PCINT4ADC11)</text>
<text x="99.5" y="86">29</text>
<text x="99.5" y="88.6">28</text>
<text x="147.5" y="86">12</text>
<text x="151.8" y="84.6">FSYNC</text>
<text x="151.8" y="87.3">INT</text>
<text x="172.7" y="84.6">NC</text>
<text x="69.1" y="92.3">PB3 (PDOPCINT3MISO)</text>
<text x="70.3" y="95">PB2 (PDIPCINT2MOSI)</text>
<text x="99.5" y="91.3">11</text>
<text x="99.5" y="93.9">10</text>
<text x="74.5" y="97.6">PB1 (PCINT1SCLK)</text>
<text x="77.6" y="100.3">PB0 (SSPCINT0)</text>
<text x="99.5" y="96.5">9</text>
<text x="99.5" y="99.2">8</text>
<text x="139.5" y="112.2">2</text>
<text x="139.5" y="117.4">1</text>
<text x="39.2" y="134.9">4</text>
<text x="43.1" y="136">L1</text>
<text x="59.8" y="136">L2</text>
<text x="65.1" y="134.9">2</text>
<text x="39.2" y="140.2">5</text>
<text x="39.2" y="142.8">8</text>
<text x="43.1" y="141.3">VIN</text>
<text x="43.1" y="143.9">VINA</text>
<text x="55.8" y="141.3">VOUT</text>
<text x="65.1" y="140.2">1</text>
<text x="115.9" y="140.9" transform="rotate(-90 115.9 140.9)">MTN1</text>
<text x="117.6" y="138.6">VBUS</text>
<text x="118.5" y="140.9" transform="rotate(-90 118.5 140.9)">MTN2</text>
<text x="120.9" y="143.9">D+</text>
<text x="121.6" y="141.3">D-</text>
<text x="39.2" y="148.1">6</text>
<text x="43.1" y="149.2">EN</text>
<text x="59.6" y="146.6">FB</text>
<text x="65.1" y="145.5">10</text>
<text x="118.7" y="149.2">GND</text>
<text x="121.5" y="146.6">ID</text>
<text x="59.7" y="151.8">PP</text>
<text x="65.1" y="150.8">11</text>
<text x="115.9" y="152.4" transform="rotate(-90 115.9 152.4)">MTN3</text>
<text x="118.5" y="152.4" transform="rotate(-90 118.5 152.4)">MTN4</text>
<text x="39.2" y="156.1">7</text>
<text x="43.1" y="157.1">PSSYNC</text>
<text x="39.2" y="182.5">4</text>
<text x="43.1" y="183.6">L1</text>
<text x="59.8" y="183.6">L2</text>
<text x="65.1" y="182.5">2</text>
<text x="39.2" y="187.8">5</text>
<text x="39.2" y="190.5">8</text>
<text x="43.1" y="188.9">VIN</text>
<text x="43.1" y="191.5">VINA</text>
<text x="55.8" y="188.9">VOUT</text>
<text x="65.1" y="187.8">1</text>
<text x="59.6" y="194.2">FB</text>
<text x="65.1" y="193.1">10</text>
<text x="39.2" y="198.4">6</text>
<text x="39.2" y="203.7">7</text>
<text x="43.1" y="199.5">EN</text>
<text x="59.7" y="199.5">PP</text>
<text x="65.1" y="198.4">11</text>
<text x="43.1" y="204.8">PSSYNC</text>
</g>
<g font-size="2.5" fill="#f00">
<text x="44.5" y="27.8">2</text>
<text x="48.4" y="28.8">UVcc</text>
<text x="42.9" y="35.7">34</text>
<text x="42.9" y="33">14</text>
<text x="48.4" y="34.1">VCC</text>
<text x="42.9" y="41">24</text>
<text x="48.4" y="36.8">VCC</text>
<text x="42.9" y="43.6">44</text>
<text x="48.4" y="44.7">AVCC</text>
<text x="48.4" y="42">AVCC</text>
<text x="170.8" y="87.3">VDD</text>
<text x="177.4" y="86">13</text>
</g>
<g font-size="2.5">
<text x="170.6" y="74.1">GND</text>
<text x="177.4" y="72.7">18</text>
<text x="42.9" y="88.6">15</text>
<text x="44.5" y="86">5</text>
<text x="48.4" y="87">UGnd</text>
<text x="48.4" y="89.7">GND</text>
<text x="42.9" y="93.9">35</text>
<text x="42.9" y="91.3">23</text>
<text x="48.4" y="95">GND</text>
<text x="48.4" y="92.3">GND</text>
<text x="42.9" y="96.5">43</text>
<text x="48.4" y="97.6">GND</text>
<text x="57" y="154.5">GND</text>
<text x="65.1" y="153.4">9</text>
<text x="55.6" y="157.1">PGND</text>
<text x="65.1" y="156.1">3</text>
<text x="113.5" y="177">1</text>
<text x="113.5" y="174.3">2</text>
<text x="161.1" y="174.3">3</text>
<text x="161.1" y="179.6">1</text>
<text x="161.1" y="177">2</text>
<text x="114.8" y="191.5">2</text>
<text x="114.8" y="194.2">1</text>
<text x="57" y="202.1">GND</text>
<text x="65.1" y="203.7">3</text>
<text x="65.1" y="201.1">9</text>
<text x="55.6" y="204.8">PGND</text>
</g>
<text font-size="1.9" fill="#000080" x="172" y="192.8">SI2301CDS-T1-GE3</text>
</svg>
